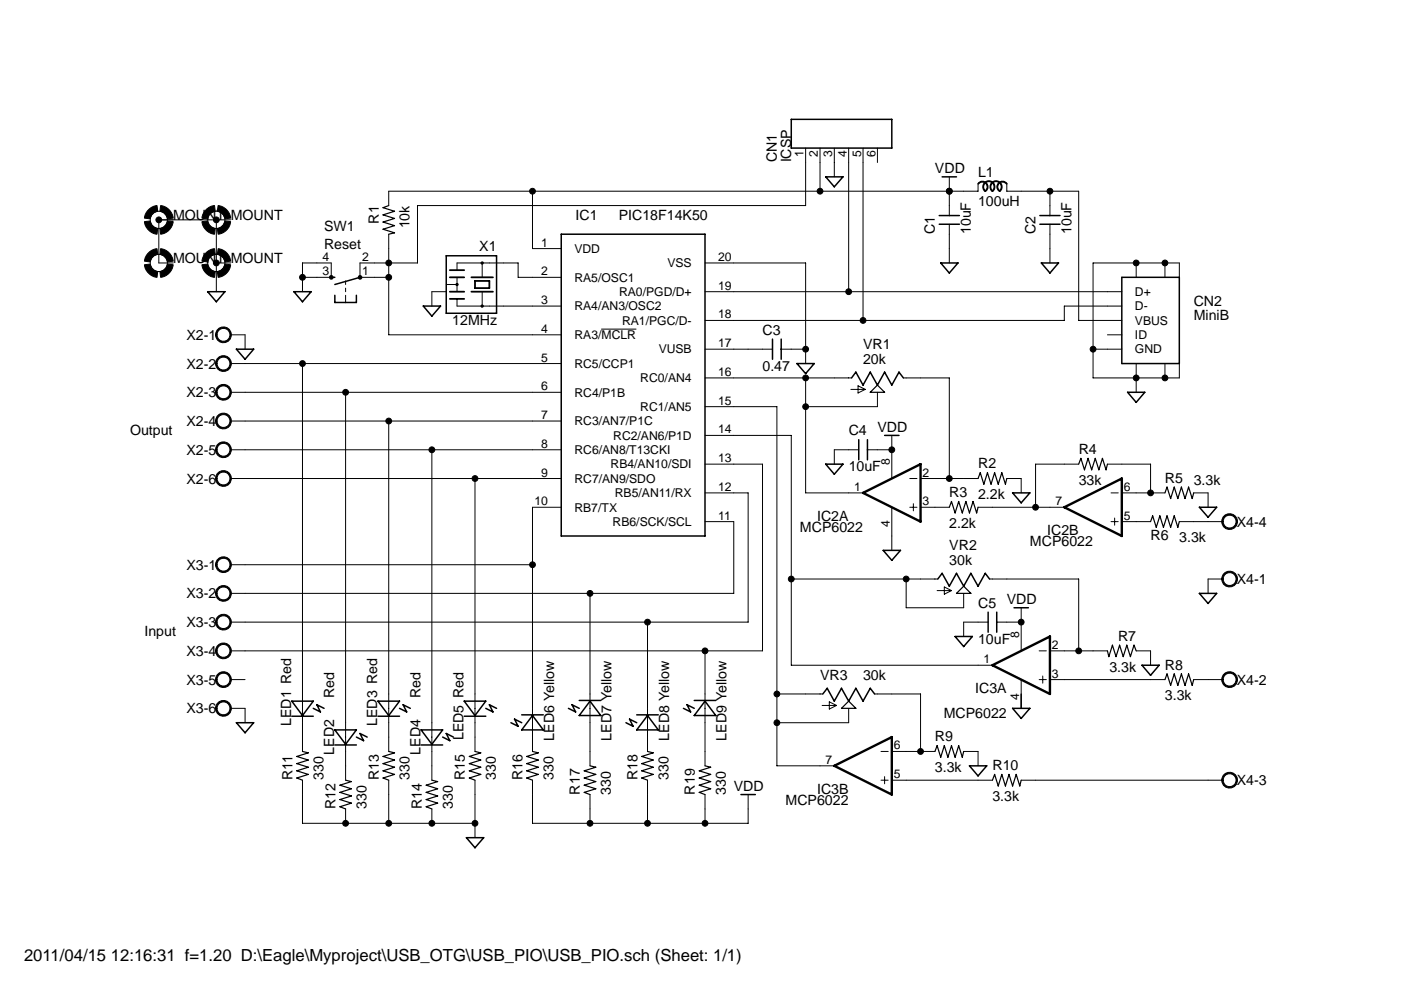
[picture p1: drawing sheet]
<svg xmlns="http://www.w3.org/2000/svg" width="297mm" height="210mm" viewBox="0 0 297 210" stroke-linecap="round" stroke-linejoin="round" font-family="sans-serif">
<g fill="none" stroke="#000" stroke-width=".21">
<path d="M170.8 31.4v12.2h-82.3v12.2h-12.2v3h6.1M173.9 31.4v9.2M176.9 31.4v6.1M179.9 31.4v30.5M183 31.4v36.6M186 31.4v3.1M201.3 37.5v8.2M207.3 39a1.19 1.19 0 0 1 1.8-.2 1.19 1.19 0 0 1-.1 1.8l-.2-.1a1.01 1.01 0 0 0 .2-1.6 1.01 1.01 0 0 0-1.5 .2zM207.4 39v1.6h-125v3M208.7 38.8a1.29 1.29 0 0 1 1.9-.1 1.29 1.29 0 0 1-.1 1.9l-.1-.1a1.1 1.1 0 0 0 .1-1.6 1.1 1.1 0 0 0-1.6 0 1.1 1.1 0 0 0 .1 1.6l-.2 .1a1.3 1.3 0 0 1-.1-1.8zM210.2 38.8a1.29 1.29 0 0 1 1.9-.1 1.29 1.29 0 0 1-.1 1.9l-.1-.1a1.1 1.1 0 0 0 .1-1.6 1.1 1.1 0 0 0-1.6 0 1.1 1.1 0 0 0 .1 1.6l-.1 .1a1.3 1.3 0 0 1-.2-1.8zM211.7 38.8a1.15 1.15 0 0 1 1.8 .2l-.1 .1a1.01 1.01 0 0 0-1.6-.2 1.01 1.01 0 0 0 .2 1.6l-.1 .1a1.15 1.15 0 0 1-.2-1.8z"/>
<path d="M213.5 39v1.6h15.2v27.4h9.1M30.6 47l1.2-.1a1.84 1.84 0 0 0 1.6 1.6l-.1 1.2a3 3 0 0 1-2.7-2.7zM30.6 56.2l1.2-.2a1.83 1.83 0 0 0 1.6 1.6l-.1 1.2a3 3 0 0 1-2.7-2.6zM31.3 53.8a2.92 2.92 0 0 1 2-1.1l.1 1.3a1.83 1.83 0 0 0-1.6 1.6l-1.2-.2 .1-.6zM31.7 44.3l1-.6 .6-.1 .1 1.2a1.82 1.82 0 0 0-1.6 1.6l-1.2-.1a2.91 2.91 0 0 1 1.1-2zM34.1 43.6a3 3 0 0 1 2.6 2.7l-1.2 .1a1.83 1.83 0 0 0-1.6-1.6zM34.1 52.7a3 3 0 0 1 2.6 2.7l-1.2 .2a1.83 1.83 0 0 0-1.6-1.6zM35.5 46.9l1.2 .1a3.1 3.1 0 0 1-2.6 2.7l-.2-1.2a1.83 1.83 0 0 0 1.6-1.6zM35.5 56l1.2 .2a3.1 3.1 0 0 1-2.6 2.6l-.2-1.2a1.84 1.84 0 0 0 1.6-1.6zM42.8 47l1.2-.1a1.84 1.84 0 0 0 1.6 1.6l-.1 1.2a3 3 0 0 1-2.7-2.7zM42.8 56.2l1.2-.2a1.83 1.83 0 0 0 1.6 1.6l-.1 1.2a3 3 0 0 1-2.7-2.6zM43.5 53.8a2.92 2.92 0 0 1 2-1.1l.1 1.3a1.83 1.83 0 0 0-1.6 1.6l-1.2-.2 .1-.6z"/>
<path d="M43.9 44.3l1-.6 .6-.1 .1 1.2a1.82 1.82 0 0 0-1.6 1.6l-1.2-.1a2.91 2.91 0 0 1 1.1-2zM45.9 55.8h3M45.9 46.6v15.3M46.1 48.5a1.82 1.82 0 0 0 1.6-1.6l1.2 .1a3 3 0 0 1-2.7 2.7zM46.1 57.6a1.83 1.83 0 0 0 1.6-1.6l1.2 .2a3 3 0 0 1-2.7 2.6zM46.2 43.6a3 3 0 0 1 2.7 2.7l-1.2 .1a1.83 1.83 0 0 0-1.6-1.6zM46.2 52.7a2.98 2.98 0 0 1 2.7 2.7l-1.2 .2a1.82 1.82 0 0 0-1.6-1.6zM48.9 46.6h-15.2v9.2h3M64.1 58.8h6.1v-3h-6.1v6.1M73.3 59.6v.7M82.4 49.7v21.3h36.6M96.9 58.8v3.1"/>
<path d="M96.9 57.3v-1.5h13v3h9.1M102 55.6h.4l.1 .3-.3 .1-.2-.2h.3h-.3zM102.2 55.8v3M112.9 40.6v12.1h6.1M149.5 55.8h21.3v21.3M201.3 47.6v8.2M222.6 40.6v5.1M222.6 47.6v8.2M240.9 55.8v3M247 55.8v3M250 58.8v-3h-18.2v24.4h18.2v-3.1M46.1 69.9a1.68 1.68 0 0 1 2.7 .2 1.68 1.68 0 0 1-1 2.5 1.68 1.68 0 0 1-2.1-1.6h.3a1.37 1.37 0 0 1 1.9-1.3 1.37 1.37 0 0 1 .5 2.2 1.37 1.37 0 0 1-2.2-.3l-.2-.6h-.3z"/>
<path d="M46.2 76a1.68 1.68 0 0 1 2.6 .3 1.68 1.68 0 0 1-1 2.4 1.68 1.68 0 0 1-2.1-1.6h.3a1.37 1.37 0 0 1 1.9-1.3 1.37 1.37 0 0 1 .5 2.2 1.37 1.37 0 0 1-2.2-.3l-.2-.6h-.3zM48.9 71h3.1v3.1M48.9 77.1h70.1M64.1 77.1v82.3M73.3 61.1v.8M73.3 62.6v1.6M94.6 61.9h-3v3M94.6 60.3h2.3M96.7 60.2l.3-.1 .1 .3-.2 .2-.2-.3h.3h-.3zM96.9 63.4v1.5h22.1M102 64.8l.4-.1 .1 .3-.3 .2-.2-.3h.3h-.3zM102.2 61.9v3"/>
<path d="M127.5 69.8h7.3M149.5 61.9h88.3M149.5 74.1h14.3M165.6 74.1h5.2M231.8 74.1h6M234.8 71h3M237.8 64.9h-12.1v3.1h-76.2M240.9 77.1v6.1M247 77.1v3.1M46.1 82.1a1.68 1.68 0 0 1 2.7 .2 1.68 1.68 0 0 1-1 2.5 1.68 1.68 0 0 1-2.1-1.6h.3a1.37 1.37 0 0 1 1.9-1.3 1.37 1.37 0 0 1 .5 2.2 1.37 1.37 0 0 1-2.2-.3l-.2-.6h-.3zM46.1 88.2a1.68 1.68 0 0 1 2.7 .2 1.68 1.68 0 0 1-1 2.5 1.68 1.68 0 0 1-2.1-1.6h.3a1.37 1.37 0 0 1 1.9-1.3 1.37 1.37 0 0 1 .5 2.2 1.37 1.37 0 0 1-2.2-.3l-.2-.6h-.3zM46.1 94.3a1.67 1.67 0 0 1 2.7 .2 1.67 1.67 0 0 1-1 2.5 1.67 1.67 0 0 1-2.1-1.6h.3a1.37 1.37 0 0 1 1.9-1.3 1.37 1.37 0 0 1 .5 2.2 1.37 1.37 0 0 1-2.2-.3l-.2-.6h-.3z"/>
<path d="M48.9 83.2h70.1M48.9 89.3h70.1M48.9 95.4h70.1M73.3 83.2v82.3M82.4 89.3v70.1M91.6 95.4v70.1M149.5 98.4h12.2v39.6h-112.8M149.5 80.2h31M149.5 92.4h18.3v48.7h42.6M149.5 86.3h15.2v76.1h12.2M170.8 80.2v24.3h12.2M180.4 82.6h3"/>
<path d="M181.9 81.8l1.5 .8-1.5 .8zM182.1 95.4h-5.2v3M183.9 95.4h5.2M186 83.2v3.1h-15.2M189.1 92.4v9.1M191.5 80.2h9.8v21.3M228.7 98.4h-9.1v9.2M234.8 98.4h9.1v6.1M46.1 118.7a1.68 1.68 0 0 1 2.7 .2 1.68 1.68 0 0 1-1 2.5 1.68 1.68 0 0 1-2.1-1.6h.3a1.37 1.37 0 0 1 1.9-1.3 1.37 1.37 0 0 1 .5 2.2 1.37 1.37 0 0 1-2.2-.3l-.2-.6h-.3zM46.1 100.4a1.67 1.67 0 0 1 2.7 .2 1.67 1.67 0 0 1-1 2.5 1.67 1.67 0 0 1-2.1-1.6h.3a1.37 1.37 0 0 1 1.9-1.3 1.37 1.37 0 0 1 .5 2.2 1.37 1.37 0 0 1-2.2-.3l-.2-.6h-.3zM48.9 101.5h70.1M48.9 119.8h64"/>
<path d="M100.7 101.5v57.9M119 107.6h-6.1v51.8M149.5 104.5h9.1v27.5h-109.7M149.5 110.6h6.1v15.3h-106.7M189.1 107.6v9.1M192.9 101.5h1.5M192.9 107.6h1.5M193.7 106.8v1.6M195.2 101.5h12.2M195.2 107.6h6.1M207.4 107.6h18.3M213.5 101.5h3v3"/>
<path d="M235.6 110.6h1.5M235.6 104.5h1.5M236.3 109.9v1.5M237.8 110.6h6.1M237.8 104.5h9.2M250 110.6h9.2M253.1 104.5h3v3.1M259.4 109.5a1.67 1.67 0 0 1 2.7 .2 1.67 1.67 0 0 1-.9 2.5 1.67 1.67 0 0 1-2.2-1.6h.3a1.37 1.37 0 0 1 1.9-1.3 1.37 1.37 0 0 1 .5 2.2 1.37 1.37 0 0 1-2.2-.2l-.2-.7h-.3zM46.2 130.7a1.68 1.68 0 0 1 2.6 .5 1.68 1.68 0 0 1-1 2.4 1.68 1.68 0 0 1-2.1-1.6h.3a1.37 1.37 0 0 1 1.9-1.3 1.37 1.37 0 0 1 .5 2.2 1.37 1.37 0 0 1-2.2-.3l-.2-.6h-.3l.2-.7zM46.2 136.8a1.68 1.68 0 0 1 2.6 .5 1.68 1.68 0 0 1-1 2.4 1.68 1.68 0 0 1-2.1-1.7h.3a1.37 1.37 0 0 1 1.9-1.2 1.37 1.37 0 0 1 .5 2.2 1.37 1.37 0 0 1-2.2-.3l-.2-.7h-.3l.2-.7zM46.2 124.6a1.68 1.68 0 0 1 2.6 .5 1.68 1.68 0 0 1-1 2.4 1.68 1.68 0 0 1-2.1-1.6h.3a1.37 1.37 0 0 1 1.9-1.3 1.37 1.37 0 0 1 .5 2.2 1.37 1.37 0 0 1-2.2-.3l-.2-.6h-.3l.2-.7zM125.1 125.9v36.5"/>
<path d="M137.3 132v27.4M149.5 138v24.4M167.8 122.8h31M192.1 122.8v6.1h12.2v-3M198.7 125.3h3M200.2 124.5l1.5 .8-1.5 .7zM209.5 132h-5.2v3M209.8 122.8h18.9v15.2M211.3 132h5.2M216.5 128.9v9.1M220.3 138h1.5M222.6 138h12.2"/>
<path d="M240.9 138h3v3.1M259.2 122.8h-3.1v3.1M259.4 121.7a1.67 1.67 0 0 1 2.7 .2 1.67 1.67 0 0 1-.9 2.5 1.67 1.67 0 0 1-2.2-1.6h.3a1.37 1.37 0 0 1 1.9-1.3 1.37 1.37 0 0 1 .5 2.2 1.37 1.37 0 0 1-2.2-.3l-.2-.6h-.3zM46.1 149.1a1.68 1.68 0 0 1 2.7 .3 1.68 1.68 0 0 1-1 2.5 1.68 1.68 0 0 1-2.1-1.7h.3a1.37 1.37 0 0 1 1.9-1.2 1.37 1.37 0 0 1 .5 2.1 1.37 1.37 0 0 1-2.2-.2l-.2-.7h-.3zM46.2 142.9a1.68 1.68 0 0 1 2.6 .5 1.68 1.68 0 0 1-1 2.4 1.68 1.68 0 0 1-2.1-1.7h.3a1.37 1.37 0 0 1 1.9-1.2 1.37 1.37 0 0 1 .5 2.2 1.37 1.37 0 0 1-2.2-.3l-.2-.7h-.3l.2-.7zM48.9 144.1h3.1M48.9 150.2h3.1v3.1M164.7 147.2h9.8M174.3 149.6h3.1M175.8 148.9l1.6 .7-1.6 .8zM179.9 150.2v3.1h-15.2M185.4 147.2h9.8v12.2"/>
<path d="M186.8 159.4h1.5M189.1 159.4h9.1M204.3 159.4h3.1v3M216.5 144.1v6.1M220.3 144.1h1.5M221.1 143.4v1.5M222.6 144.1h24.4M253.1 144.1h6.1M259.4 143a1.67 1.67 0 0 1 2.7 .2 1.67 1.67 0 0 1-.9 2.5 1.67 1.67 0 0 1-2.2-1.6h.3a1.37 1.37 0 0 1 1.9-1.2 1.37 1.37 0 0 1 .5 2.1 1.37 1.37 0 0 1-2.2-.2l-.2-.7h-.3zM64.1 165.5v9.1h36.6M73.3 171.6v3M82.4 165.5v9.1"/>
<path d="M91.6 171.6v3M100.7 165.5v12.2M112.9 165.5v9.1h45.7v-6.1M125.1 168.5v6.1M137.3 165.5v9.1M149.5 168.5v6.1M186.8 165.5h1.5M187.6 164.7v1.5M189.1 165.5h21.3M216.5 165.5h42.7M259.4 164.4a1.67 1.67 0 0 1 2.7 .1 1.67 1.67 0 0 1-.9 2.6 1.67 1.67 0 0 1-2.2-1.6h.3a1.37 1.37 0 0 1 1.9-1.3 1.37 1.37 0 0 1 .5 2.2 1.37 1.37 0 0 1-2.2-.3l-.2-.6h-.3l.2-.7z"/>
<circle cx="33.7" cy="46.6" r=".61"/>
<circle cx="33.7" cy="46.6" r="1.82"/>
<circle cx="33.7" cy="55.8" r="1.82"/>
<circle cx="45.9" cy="46.6" r=".61"/>
<circle cx="45.9" cy="55.8" r=".61"/>
<circle cx="45.9" cy="46.6" r="1.82"/>
<circle cx="45.9" cy="55.8" r="1.82"/>
<circle cx="64.1" cy="58.8" r=".61"/>
<circle cx="70.2" cy="58.8" r=".4"/>
<circle cx="76.3" cy="58.8" r=".4"/>
<circle cx="82.4" cy="55.8" r=".61"/>
<circle cx="82.4" cy="58.8" r=".61"/>
<circle cx="112.9" cy="40.6" r=".61"/>
<circle cx="173.9" cy="40.6" r=".61"/>
<circle cx="201.3" cy="40.6" r=".61"/>
<circle cx="222.6" cy="40.6" r=".61"/>
<circle cx="240.9" cy="55.8" r=".61"/>
<circle cx="247" cy="55.8" r=".61"/>
<circle cx="64.1" cy="77.1" r=".61"/>
<circle cx="170.8" cy="74.1" r=".61"/>
<circle cx="179.9" cy="61.9" r=".61"/>
<circle cx="183" cy="68" r=".61"/>
<circle cx="231.8" cy="74.1" r=".61"/>
<circle cx="73.3" cy="83.2" r=".61"/>
<circle cx="82.4" cy="89.3" r=".61"/>
<circle cx="91.6" cy="95.4" r=".61"/>
<circle cx="170.8" cy="86.3" r=".61"/>
<circle cx="170.8" cy="80.2" r=".61"/>
<circle cx="189.1" cy="95.4" r=".61"/>
<circle cx="240.9" cy="80.2" r=".61"/>
<circle cx="247" cy="80.2" r=".61"/>
<circle cx="100.7" cy="101.5" r=".61"/>
<circle cx="112.9" cy="119.8" r=".61"/>
<circle cx="201.3" cy="101.5" r=".61"/>
<circle cx="219.6" cy="107.6" r=".61"/>
<circle cx="243.9" cy="104.5" r=".61"/>
<circle cx="125.1" cy="125.9" r=".61"/>
<circle cx="137.3" cy="132" r=".61"/>
<circle cx="149.5" cy="138" r=".61"/>
<circle cx="167.8" cy="122.8" r=".61"/>
<circle cx="192.1" cy="122.8" r=".61"/>
<circle cx="216.5" cy="132" r=".61"/>
<circle cx="228.7" cy="138" r=".61"/>
<circle cx="164.7" cy="147.2" r=".61"/>
<circle cx="164.7" cy="153.3" r=".61"/>
<circle cx="195.2" cy="159.4" r=".61"/>
<circle cx="73.3" cy="174.6" r=".61"/>
<circle cx="82.4" cy="174.6" r=".61"/>
<circle cx="91.6" cy="174.6" r=".61"/>
<circle cx="100.7" cy="174.6" r=".61"/>
<circle cx="125.1" cy="174.6" r=".61"/>
<circle cx="137.3" cy="174.6" r=".61"/>
<circle cx="149.5" cy="174.6" r=".61"/>
</g>
<g fill="none" stroke="#000" stroke-width=".32">
<path d="M167.8 25.3h21.3v6.1h-21.3zM175.1 37.5h3.6l-1.8 2.1zM199.7 37.5h3.1M70.2 58.8h.8M76.3 58.8l-5.3 1.5M94.6 54.3h10.7v12.1h-10.7zM119 49.7h30.5v64h-30.5zM199.1 47.6h4.3M199.1 45.7h4.3M199.4 55.8h3.7l-1.8 2.1zM220.5 47.6h4.2M220.5 45.7h4.2"/>
<path d="M220.8 55.8h3.6l-1.8 2.1zM237.8 58.8h12.2v18.3h-12.2zM44 61.9h3.7l-1.8 2.1zM50.1 74.1h3.7l-1.8 2.1zM62.3 61.9h3.7l-1.9 2.1zM71 62.6v1.6h4.6v-1.6M89.7 64.9h3.7l-1.8 2.2zM163.8 71.9v4.3M165.6 71.9v4.3M169 77.1h3.6l-1.8 2.1zM175.1 98.4h3.6l-1.8 2.2zM180.5 80.2l1-1.3 1.5 2.8 1.5-2.8 1.5 2.8 1.6-2.8 1.5 2.8 1.5-2.8 .9 1.3"/>
<path d="M182.1 93.3v4.2M183.9 93.3v4.2M187.6 92.4h3M239.1 83.2h3.6l-1.8 2.1zM187.3 116.7h3.6l-1.8 2.2zM214.7 104.5h3.7l-1.9 2.2zM254.3 107.6h3.7l-1.9 2.1zM198.8 122.8l.9-1.2 1.6 2.7 1.5-2.7 1.5 2.7 1.5-2.7 1.6 2.7 1.5-2.7 .9 1.2M202.5 135h3.7l-1.9 2.1zM209.5 129.8v4.3M211.3 129.8v4.3M215 128.9h3"/>
<path d="M254.3 125.9h3.7l-1.9 2.1zM50.1 153.3h3.7l-1.8 2.1zM61.9 148.7h4.5l-2.3 3.1zM61.9 151.9h4.5M66.4 150.2l1.5 .8-.7-1.5 1.5 .7M71 154.8h4.6l-2.3 3.1zM71 158h4.6M75.6 156.3l1.5 .8-.8-1.5 1.5 .7M80.1 148.7h4.6l-2.3 3.1zM80.1 151.9h4.6M84.7 150.2l1.5 .8-.7-1.5 1.5 .7M89.3 154.8h4.5l-2.2 3.1z"/>
<path d="M89.3 158h4.5M93.8 156.3l1.6 .8-.8-1.5 1.5 .7M98.4 148.7h4.6l-2.3 3.1zM98.4 151.9h4.6M103 150.2l1.5 .8-.7-1.5 1.5 .7M108.3 153.3l1.6 .8-.8-1.6 1.5 .8M110.6 151.6h4.6M112.9 151.8l2.3 3h-4.6zM120.5 150.2l1.5 .8-.7-1.5 1.5 .7M122.8 148.6h4.6M125.1 148.7l2.3 3.1h-4.6zM132.7 153.3l1.5 .8-.7-1.6 1.5 .8"/>
<path d="M135 151.6h4.6M137.3 151.8l2.3 3h-4.6zM144.9 150.2l1.5 .8-.7-1.5 1.5 .7M147.2 148.6h4.6M149.5 148.7l2.3 3.1h-4.6zM174.5 147.2l.9-1.2 1.5 2.7 1.5-2.7 1.5 2.7 1.6-2.7 1.5 2.7 1.5-2.7 .9 1.2M214.7 150.2h3.7l-1.9 2.2zM242.1 141.1h3.7l-1.9 2.1zM98.9 177.7h3.6l-1.8 2.1zM157.1 168.5h3M205.5 162.4h3.7l-1.8 2.2z"/>
</g>
<g fill="#000">
<path d="M211.7 38.8a1.15 1.15 0 0 1 1.8 .2l-.1 .1a1.01 1.01 0 0 0-1.6-.2 1.01 1.01 0 0 0 .2 1.6l-.1 .1a1.15 1.15 0 0 1-.2-1.8z" fill-rule="evenodd"/>
<path d="M30.6 47l1.2-.1a1.84 1.84 0 0 0 1.6 1.6l-.1 1.2a3 3 0 0 1-2.7-2.7z" fill-rule="evenodd"/>
<path d="M30.6 56.2l1.2-.2a1.83 1.83 0 0 0 1.6 1.6l-.1 1.2a3 3 0 0 1-2.7-2.6z" fill-rule="evenodd"/>
<path d="M31.7 44.3l1-.6 .6-.1 .1 1.2a1.82 1.82 0 0 0-1.6 1.6l-1.2-.1a2.91 2.91 0 0 1 1.1-2z" fill-rule="evenodd"/>
<path d="M31.3 53.8a2.92 2.92 0 0 1 2-1.1l.1 1.3a1.83 1.83 0 0 0-1.6 1.6l-1.2-.2 .1-.6z" fill-rule="evenodd"/>
<path d="M35.5 46.9l1.2 .1a3.1 3.1 0 0 1-2.6 2.7l-.2-1.2a1.83 1.83 0 0 0 1.6-1.6z" fill-rule="evenodd"/>
<path d="M35.5 56l1.2 .2a3.1 3.1 0 0 1-2.6 2.6l-.2-1.2a1.84 1.84 0 0 0 1.6-1.6z" fill-rule="evenodd"/>
<path d="M34.1 43.6a3 3 0 0 1 2.6 2.7l-1.2 .1a1.83 1.83 0 0 0-1.6-1.6z" fill-rule="evenodd"/>
<path d="M34.1 52.7a3 3 0 0 1 2.6 2.7l-1.2 .2a1.83 1.83 0 0 0-1.6-1.6z" fill-rule="evenodd"/>
<path d="M42.8 47l1.2-.1a1.84 1.84 0 0 0 1.6 1.6l-.1 1.2a3 3 0 0 1-2.7-2.7z" fill-rule="evenodd"/>
<path d="M42.8 56.2l1.2-.2a1.83 1.83 0 0 0 1.6 1.6l-.1 1.2a3 3 0 0 1-2.7-2.6z" fill-rule="evenodd"/>
<path d="M43.9 44.3l1-.6 .6-.1 .1 1.2a1.82 1.82 0 0 0-1.6 1.6l-1.2-.1a2.91 2.91 0 0 1 1.1-2z" fill-rule="evenodd"/>
<path d="M43.5 53.8a2.92 2.92 0 0 1 2-1.1l.1 1.3a1.83 1.83 0 0 0-1.6 1.6l-1.2-.2 .1-.6z" fill-rule="evenodd"/>
<path d="M46.1 48.5a1.82 1.82 0 0 0 1.6-1.6l1.2 .1a3 3 0 0 1-2.7 2.7z" fill-rule="evenodd"/>
<path d="M46.1 57.6a1.83 1.83 0 0 0 1.6-1.6l1.2 .2a3 3 0 0 1-2.7 2.6z" fill-rule="evenodd"/>
<path d="M46.2 43.6a3 3 0 0 1 2.7 2.7l-1.2 .1a1.83 1.83 0 0 0-1.6-1.6z" fill-rule="evenodd"/>
<path d="M46.2 52.7a2.98 2.98 0 0 1 2.7 2.7l-1.2 .2a1.82 1.82 0 0 0-1.6-1.6z" fill-rule="evenodd"/>
<path d="M102 55.6h.4l.1 .3-.3 .1-.2-.2h.3h-.3z" fill-rule="evenodd"/>
<path d="M207.3 39a1.19 1.19 0 0 1 1.8-.2 1.19 1.19 0 0 1-.1 1.8l-.2-.1a1.01 1.01 0 0 0 .2-1.6 1.01 1.01 0 0 0-1.5 .2z" fill-rule="evenodd"/>
<path d="M208.7 38.8a1.29 1.29 0 0 1 1.9-.1 1.29 1.29 0 0 1-.1 1.9l-.1-.1a1.1 1.1 0 0 0 .1-1.6 1.1 1.1 0 0 0-1.6 0 1.1 1.1 0 0 0 .1 1.6l-.2 .1a1.3 1.3 0 0 1-.1-1.8z" fill-rule="evenodd"/>
<path d="M210.2 38.8a1.29 1.29 0 0 1 1.9-.1 1.29 1.29 0 0 1-.1 1.9l-.1-.1a1.1 1.1 0 0 0 .1-1.6 1.1 1.1 0 0 0-1.6 0 1.1 1.1 0 0 0 .1 1.6l-.1 .1a1.3 1.3 0 0 1-.2-1.8z" fill-rule="evenodd"/>
<path d="M46.1 69.9a1.68 1.68 0 0 1 2.7 .2 1.68 1.68 0 0 1-1 2.5 1.68 1.68 0 0 1-2.1-1.6h.3a1.37 1.37 0 0 1 1.9-1.3 1.37 1.37 0 0 1 .5 2.2 1.37 1.37 0 0 1-2.2-.3l-.2-.6h-.3z" fill-rule="evenodd"/>
<path d="M46.2 76a1.68 1.68 0 0 1 2.6 .3 1.68 1.68 0 0 1-1 2.4 1.68 1.68 0 0 1-2.1-1.6h.3a1.37 1.37 0 0 1 1.9-1.3 1.37 1.37 0 0 1 .5 2.2 1.37 1.37 0 0 1-2.2-.3l-.2-.6h-.3z" fill-rule="evenodd"/>
<path d="M96.7 60.2l.3-.1 .1 .3-.2 .2-.2-.3h.3h-.3z" fill-rule="evenodd"/>
<path d="M102 64.8l.4-.1 .1 .3-.3 .2-.2-.3h.3h-.3z" fill-rule="evenodd"/>
<path d="M46.1 82.1a1.68 1.68 0 0 1 2.7 .2 1.68 1.68 0 0 1-1 2.5 1.68 1.68 0 0 1-2.1-1.6h.3a1.37 1.37 0 0 1 1.9-1.3 1.37 1.37 0 0 1 .5 2.2 1.37 1.37 0 0 1-2.2-.3l-.2-.6h-.3z" fill-rule="evenodd"/>
<path d="M46.1 88.2a1.68 1.68 0 0 1 2.7 .2 1.68 1.68 0 0 1-1 2.5 1.68 1.68 0 0 1-2.1-1.6h.3a1.37 1.37 0 0 1 1.9-1.3 1.37 1.37 0 0 1 .5 2.2 1.37 1.37 0 0 1-2.2-.3l-.2-.6h-.3z" fill-rule="evenodd"/>
<path d="M46.1 94.3a1.67 1.67 0 0 1 2.7 .2 1.67 1.67 0 0 1-1 2.5 1.67 1.67 0 0 1-2.1-1.6h.3a1.37 1.37 0 0 1 1.9-1.3 1.37 1.37 0 0 1 .5 2.2 1.37 1.37 0 0 1-2.2-.3l-.2-.6h-.3z" fill-rule="evenodd"/>
<path d="M46.1 100.4a1.67 1.67 0 0 1 2.7 .2 1.67 1.67 0 0 1-1 2.5 1.67 1.67 0 0 1-2.1-1.6h.3a1.37 1.37 0 0 1 1.9-1.3 1.37 1.37 0 0 1 .5 2.2 1.37 1.37 0 0 1-2.2-.3l-.2-.6h-.3z" fill-rule="evenodd"/>
<path d="M46.1 118.7a1.68 1.68 0 0 1 2.7 .2 1.68 1.68 0 0 1-1 2.5 1.68 1.68 0 0 1-2.1-1.6h.3a1.37 1.37 0 0 1 1.9-1.3 1.37 1.37 0 0 1 .5 2.2 1.37 1.37 0 0 1-2.2-.3l-.2-.6h-.3z" fill-rule="evenodd"/>
<path d="M259.4 109.5a1.67 1.67 0 0 1 2.7 .2 1.67 1.67 0 0 1-.9 2.5 1.67 1.67 0 0 1-2.2-1.6h.3a1.37 1.37 0 0 1 1.9-1.3 1.37 1.37 0 0 1 .5 2.2 1.37 1.37 0 0 1-2.2-.2l-.2-.7h-.3z" fill-rule="evenodd"/>
<path d="M46.2 124.6a1.68 1.68 0 0 1 2.6 .5 1.68 1.68 0 0 1-1 2.4 1.68 1.68 0 0 1-2.1-1.6h.3a1.37 1.37 0 0 1 1.9-1.3 1.37 1.37 0 0 1 .5 2.2 1.37 1.37 0 0 1-2.2-.3l-.2-.6h-.3l.2-.7z" fill-rule="evenodd"/>
<path d="M46.2 130.7a1.68 1.68 0 0 1 2.6 .5 1.68 1.68 0 0 1-1 2.4 1.68 1.68 0 0 1-2.1-1.6h.3a1.37 1.37 0 0 1 1.9-1.3 1.37 1.37 0 0 1 .5 2.2 1.37 1.37 0 0 1-2.2-.3l-.2-.6h-.3l.2-.7z" fill-rule="evenodd"/>
<path d="M46.2 136.8a1.68 1.68 0 0 1 2.6 .5 1.68 1.68 0 0 1-1 2.4 1.68 1.68 0 0 1-2.1-1.7h.3a1.37 1.37 0 0 1 1.9-1.2 1.37 1.37 0 0 1 .5 2.2 1.37 1.37 0 0 1-2.2-.3l-.2-.7h-.3l.2-.7z" fill-rule="evenodd"/>
<path d="M259.4 121.7a1.67 1.67 0 0 1 2.7 .2 1.67 1.67 0 0 1-.9 2.5 1.67 1.67 0 0 1-2.2-1.6h.3a1.37 1.37 0 0 1 1.9-1.3 1.37 1.37 0 0 1 .5 2.2 1.37 1.37 0 0 1-2.2-.3l-.2-.6h-.3z" fill-rule="evenodd"/>
<path d="M46.2 142.9a1.68 1.68 0 0 1 2.6 .5 1.68 1.68 0 0 1-1 2.4 1.68 1.68 0 0 1-2.1-1.7h.3a1.37 1.37 0 0 1 1.9-1.2 1.37 1.37 0 0 1 .5 2.2 1.37 1.37 0 0 1-2.2-.3l-.2-.7h-.3l.2-.7z" fill-rule="evenodd"/>
<path d="M46.1 149.1a1.68 1.68 0 0 1 2.7 .3 1.68 1.68 0 0 1-1 2.5 1.68 1.68 0 0 1-2.1-1.7h.3a1.37 1.37 0 0 1 1.9-1.2 1.37 1.37 0 0 1 .5 2.1 1.37 1.37 0 0 1-2.2-.2l-.2-.7h-.3z" fill-rule="evenodd"/>
<path d="M259.4 143a1.67 1.67 0 0 1 2.7 .2 1.67 1.67 0 0 1-.9 2.5 1.67 1.67 0 0 1-2.2-1.6h.3a1.37 1.37 0 0 1 1.9-1.2 1.37 1.37 0 0 1 .5 2.1 1.37 1.37 0 0 1-2.2-.2l-.2-.7h-.3z" fill-rule="evenodd"/>
<path d="M259.4 164.4a1.67 1.67 0 0 1 2.7 .1 1.67 1.67 0 0 1-.9 2.6 1.67 1.67 0 0 1-2.2-1.6h.3a1.37 1.37 0 0 1 1.9-1.3 1.37 1.37 0 0 1 .5 2.2 1.37 1.37 0 0 1-2.2-.3l-.2-.6h-.3l.2-.7z" fill-rule="evenodd"/>
<circle cx="33.7" cy="46.6" r=".61"/>
<circle cx="45.9" cy="46.6" r=".61"/>
<circle cx="45.9" cy="55.8" r=".61"/>
<circle cx="64.1" cy="58.8" r=".61"/>
<circle cx="70.2" cy="58.8" r=".4"/>
<circle cx="76.3" cy="58.8" r=".4"/>
<circle cx="82.4" cy="55.8" r=".61"/>
<circle cx="82.4" cy="58.8" r=".61"/>
<circle cx="112.9" cy="40.6" r=".61"/>
<circle cx="173.9" cy="40.6" r=".61"/>
<circle cx="201.3" cy="40.6" r=".61"/>
<circle cx="222.6" cy="40.6" r=".61"/>
<circle cx="240.9" cy="55.8" r=".61"/>
<circle cx="247" cy="55.8" r=".61"/>
<circle cx="64.1" cy="77.1" r=".61"/>
<circle cx="170.8" cy="74.1" r=".61"/>
<circle cx="179.9" cy="61.9" r=".61"/>
<circle cx="183" cy="68" r=".61"/>
<circle cx="231.8" cy="74.1" r=".61"/>
<circle cx="73.3" cy="83.2" r=".61"/>
<circle cx="82.4" cy="89.3" r=".61"/>
<circle cx="91.6" cy="95.4" r=".61"/>
<circle cx="170.8" cy="86.3" r=".61"/>
<circle cx="170.8" cy="80.2" r=".61"/>
<circle cx="189.1" cy="95.4" r=".61"/>
<circle cx="240.9" cy="80.2" r=".61"/>
<circle cx="247" cy="80.2" r=".61"/>
<circle cx="100.7" cy="101.5" r=".61"/>
<circle cx="112.9" cy="119.8" r=".61"/>
<circle cx="201.3" cy="101.5" r=".61"/>
<circle cx="219.6" cy="107.6" r=".61"/>
<circle cx="243.9" cy="104.5" r=".61"/>
<circle cx="125.1" cy="125.9" r=".61"/>
<circle cx="137.3" cy="132" r=".61"/>
<circle cx="149.5" cy="138" r=".61"/>
<circle cx="167.8" cy="122.8" r=".61"/>
<circle cx="192.1" cy="122.8" r=".61"/>
<circle cx="216.5" cy="132" r=".61"/>
<circle cx="228.7" cy="138" r=".61"/>
<circle cx="164.7" cy="147.2" r=".61"/>
<circle cx="164.7" cy="153.3" r=".61"/>
<circle cx="195.2" cy="159.4" r=".61"/>
<circle cx="73.3" cy="174.6" r=".61"/>
<circle cx="82.4" cy="174.6" r=".61"/>
<circle cx="91.6" cy="174.6" r=".61"/>
<circle cx="100.7" cy="174.6" r=".61"/>
<circle cx="125.1" cy="174.6" r=".61"/>
<circle cx="137.3" cy="174.6" r=".61"/>
<circle cx="149.5" cy="174.6" r=".61"/>
</g>
<path d="M183 104.5l12.2-6.1v12.2zM225.7 107.6l12.1-6.1v12.2zM210.4 141.1l12.2-6.1v12.2zM176.9 162.4l12.2-6.1v12.2z" fill="none" stroke="#000" stroke-width=".51"/>
<g fill="none" stroke="#000" stroke-width=".25">
<path d="M82.4 43.6l-1.2 .4 2.4 .8-2.4 .8 2.4 .7-2.4 .8 2.4 .8-2.4 .7 2.4 .8-1.2 .3M184.5 83.2l1.5-1.5 1.6 1.5zM228.7 98.4l.5-1.2 .7 2.5 .8-2.5 .8 2.5 .7-2.5 .8 2.5 .7-2.5 .8 2.5 .3-1.3M201.3 107.6l.4-1.2 .8 2.4 .8-2.4 .7 2.4 .8-2.4 .7 2.4 .8-2.4 .8 2.4 .3-1.2M207.4 101.5l.4-1.2 .8 2.4 .8-2.4 .7 2.4 .8-2.4 .7 2.4 .8-2.4 .8 2.4 .3-1.2M243.9 110.6l.5-1.2 .7 2.4 .8-2.4 .8 2.4 .7-2.4 .8 2.4 .8-2.4 .7 2.4 .3-1.2M247 104.5l.4-1.2 .8 2.4 .8-2.4 .7 2.4 .8-2.4 .7 2.4 .8-2.4 .8 2.4 .3-1.2M204.3 124.3l1.5 1.6h-3zM234.8 138l.3 1.3 .8-2.5 .7 2.5 .8-2.5 .7 2.5 .8-2.5 .8 2.5 .7-2.5 .5 1.2M64.1 159.4l1.3 .3-2.5 .7 2.5 .8-2.5 .8 2.5 .7-2.5 .8 2.5 .8-2.5 .7 1.2 .5M82.4 159.4l1.2 .3-2.4 .7 2.4 .8-2.4 .8 2.4 .7-2.4 .8 2.4 .8-2.4 .7 1.2 .5M100.7 159.4l1.2 .3-2.4 .7 2.4 .8-2.4 .8 2.4 .7-2.4 .8 2.4 .8-2.4 .7 1.2 .5"/>
<path d="M112.9 159.4l1.2 .3-2.4 .7 2.4 .8-2.4 .8 2.4 .7-2.4 .8 2.4 .8-2.4 .7 1.2 .5M137.3 159.4l1.2 .3-2.4 .7 2.4 .8-2.4 .8 2.4 .7-2.4 .8 2.4 .8-2.4 .7 1.2 .5M178.4 150.2l1.5-1.5 1.6 1.5zM198.2 159.4l.5-1.2 .7 2.4 .8-2.4 .8 2.4 .7-2.4 .8 2.4 .8-2.4 .7 2.4 .3-1.2M247 144.1l.4-1.2 .8 2.5 .8-2.5 .7 2.5 .8-2.5 .7 2.5 .8-2.5 .8 2.5 .3-1.3M73.3 165.5l1.2 .3-2.4 .7 2.4 .8-2.4 .8 2.4 .7-2.4 .8 2.4 .7-2.4 .8 1.2 .5M91.6 165.5l1.2 .3-2.4 .7 2.4 .8-2.4 .8 2.4 .7-2.4 .8 2.4 .7-2.4 .8 1.2 .5M125.1 162.4l1.2 .3-2.4 .8 2.4 .8-2.4 .7 2.4 .8-2.4 .7 2.4 .8-2.4 .8 1.2 .4M149.5 162.4l1.2 .3-2.5 .8 2.5 .8-2.5 .7 2.5 .8-2.5 .7 2.5 .8-2.5 .8 1.3 .4M210.4 165.5l.5-1.2 .7 2.4 .8-2.4 .8 2.4 .7-2.4 .8 2.4 .8-2.4 .7 2.4 .3-1.2"/>
</g>
<path d="M95.4 57.3h3M95.4 58.8h3M99.9 58.8h4.6M100.7 59.6h3.1v1.5h-3.1zM95.4 61.9h3M95.4 63.4h3M99.9 61.9h4.6" fill="none" stroke="#000" stroke-width=".38"/>
<text font-size="3.5" x="5.1" y="203.9">2011/04/15 12:16:31 f=1.20 D:\Eagle\Myproject\USB_OTG\USB_PIO\USB_PIO.sch (Sheet: 1/1)</text>
<g font-size="3">
<text x="164.7" y="34.5" transform="rotate(-90 164.7 34.5)">CN1</text>
<text x="167.8" y="34.5" transform="rotate(-90 167.8 34.5)">ICSP</text>
<text x="198.2" y="36.7">VDD</text>
<text x="207.4" y="37.5">L1</text>
<text x="36.7" y="46.7">MOUNT MOUNT</text>
<text x="80.3" y="47.5" transform="rotate(-90 80.3 47.5)">R1</text>
<text x="122" y="46.7">IC1</text>
<text x="131.2" y="46.7">PIC18F14K50</text>
<text x="207.4" y="43.6">100uH</text>
<text x="68.7" y="48.9">SW1</text>
<text x="68.7" y="52.7">Reset</text>
<text x="86.8" y="48.5" transform="rotate(-90 86.8 48.5)">10k</text>
<text x="101.6" y="53.3">X1</text>
<text x="198.2" y="49.7" transform="rotate(-90 198.2 49.7)">C1</text>
<text x="205.8" y="49.7" transform="rotate(-90 205.8 49.7)">10uF</text>
<text x="219.6" y="49.7" transform="rotate(-90 219.6 49.7)">C2</text>
<text x="227.2" y="49.7" transform="rotate(-90 227.2 49.7)">10uF</text>
<text x="36.7" y="55.8">MOUNT MOUNT</text>
<text x="253.1" y="64.9">CN2</text>
<text x="95.9" y="68.9">12MHz</text>
<text x="161.7" y="71">C3</text>
<text x="253.1" y="68">MiniB</text>
<text x="39.5" y="72.1">X2-1</text>
<text x="183" y="74.1">VR1</text>
<text x="183" y="77.1">20k</text>
<text x="39.5" y="78.2">X2-2</text>
<text x="161.7" y="78.6">0.47</text>
<text x="39.5" y="84.3">X2-3</text>
<text x="27.6" y="92.4">Output</text>
<text x="39.5" y="90.4">X2-4</text>
<text x="179.9" y="92.3">C4</text>
<text x="186" y="91.6">VDD</text>
<text x="39.5" y="96.5">X2-5</text>
<text x="179.9" y="100">10uF</text>
<text x="207.4" y="99.4">R2</text>
<text x="228.7" y="96.3">R4</text>
<text x="39.5" y="102.6">X2-6</text>
<text x="201.3" y="105.5">R3</text>
<text x="207.4" y="105.9">2.2k</text>
<text x="228.7" y="102.9">33k</text>
<text x="247" y="102.4">R5</text>
<text x="253.1" y="102.9">3.3k</text>
<text x="169.6" y="112.8">MCP6022</text>
<text x="173.2" y="110.5">IC2A</text>
<text x="201.3" y="112">2.2k</text>
<text x="222" y="113.5">IC2B</text>
<text x="262.2" y="111.7">X4-4</text>
<text x="201.3" y="116.7">VR2</text>
<text x="201.3" y="119.8">30k</text>
<text x="218.4" y="115.8">MCP6022</text>
<text x="243.9" y="114.6">R6</text>
<text x="250" y="115">3.3k</text>
<text x="39.5" y="120.8">X3-1</text>
<text x="262.2" y="123.9">X4-1</text>
<text x="39.5" y="126.9">X3-2</text>
<text x="207.4" y="128.9">C5</text>
<text x="213.5" y="128.1">VDD</text>
<text x="30.6" y="135">Input</text>
<text x="39.5" y="133">X3-3</text>
<text x="207.4" y="136.5">10uF</text>
<text x="237" y="135.9">R7</text>
<text x="39.5" y="139.1">X3-4</text>
<text x="235.2" y="142.5">3.3k</text>
<text x="247" y="142">R8</text>
<text x="39.5" y="145.2">X3-5</text>
<text x="70.8" y="148.1" transform="rotate(-90 70.8 148.1)">Red</text>
<text x="89.1" y="148.1" transform="rotate(-90 89.1 148.1)">Red</text>
<text x="173.9" y="144.1">VR3</text>
<text x="183" y="144.1">30k</text>
<text x="206.8" y="147">IC3A</text>
<text x="247" y="148.6">3.3k</text>
<text x="262.2" y="145.2">X4-2</text>
<text x="39.5" y="151.3">X3-6</text>
<text x="61.7" y="154" transform="rotate(-90 61.7 154)">LED1 Red</text>
<text x="80" y="154" transform="rotate(-90 80 154)">LED3 Red</text>
<text x="200.1" y="152.4">MCP6022</text>
<text x="70.8" y="160.1" transform="rotate(-90 70.8 160.1)">LED2</text>
<text x="89.1" y="160.1" transform="rotate(-90 89.1 160.1)">LED4</text>
<text x="98.3" y="157" transform="rotate(-90 98.3 157)">LED5 Red</text>
<text x="117.5" y="157.1" transform="rotate(-90 117.5 157.1)">LED6 Yellow</text>
<text x="129.7" y="157.1" transform="rotate(-90 129.7 157.1)">LED7 Yellow</text>
<text x="141.9" y="157.1" transform="rotate(-90 141.9 157.1)">LED8 Yellow</text>
<text x="154" y="157.1" transform="rotate(-90 154 157.1)">LED9 Yellow</text>
<text x="198.2" y="157.2">R9</text>
<text x="62" y="165.5" transform="rotate(-90 62 165.5)">R11</text>
<text x="68.6" y="165.5" transform="rotate(-90 68.6 165.5)">330</text>
<text x="80.3" y="165.5" transform="rotate(-90 80.3 165.5)">R13</text>
<text x="86.8" y="165.5" transform="rotate(-90 86.8 165.5)">330</text>
<text x="98.6" y="165.5" transform="rotate(-90 98.6 165.5)">R15</text>
<text x="105.1" y="165.5" transform="rotate(-90 105.1 165.5)">330</text>
<text x="110.8" y="165.5" transform="rotate(-90 110.8 165.5)">R16</text>
<text x="117.3" y="165.5" transform="rotate(-90 117.3 165.5)">330</text>
<text x="135.1" y="165.5" transform="rotate(-90 135.1 165.5)">R18</text>
<text x="141.7" y="165.5" transform="rotate(-90 141.7 165.5)">330</text>
<text x="155.6" y="167.8">VDD</text>
<text x="198.2" y="163.8">3.3k</text>
<text x="210.4" y="163.3">R10</text>
<text x="262.2" y="166.6">X4-3</text>
<text x="71.2" y="171.6" transform="rotate(-90 71.2 171.6)">R12</text>
<text x="77.7" y="171.6" transform="rotate(-90 77.7 171.6)">330</text>
<text x="89.4" y="171.6" transform="rotate(-90 89.4 171.6)">R14</text>
<text x="96" y="171.6" transform="rotate(-90 96 171.6)">330</text>
<text x="123" y="168.5" transform="rotate(-90 123 168.5)">R17</text>
<text x="129.5" y="168.5" transform="rotate(-90 129.5 168.5)">330</text>
<text x="147.3" y="168.5" transform="rotate(-90 147.3 168.5)">R19</text>
<text x="153.9" y="168.5" transform="rotate(-90 153.9 168.5)">330</text>
<text x="166.6" y="170.7">MCP6022</text>
<text x="173.2" y="168.4">IC3B</text>
<text x="210.4" y="169.9">3.3k</text>
</g>
<g font-size="2.6">
<text x="170.4" y="33.3" transform="rotate(-90 170.4 33.3)">1</text>
<text x="173.4" y="33.3" transform="rotate(-90 173.4 33.3)">2</text>
<text x="176.5" y="33.3" transform="rotate(-90 176.5 33.3)">3</text>
<text x="179.5" y="33.3" transform="rotate(-90 179.5 33.3)">4</text>
<text x="182.6" y="33.3" transform="rotate(-90 182.6 33.3)">5</text>
<text x="185.6" y="33.3" transform="rotate(-90 185.6 33.3)">6</text>
<text x="114.8" y="52.3">1</text>
<text x="121.8" y="53.7">VDD</text>
<text x="68.4" y="58.4">3</text>
<text x="68.4" y="55.4">4</text>
<text x="76.8" y="55.4">2</text>
<text x="76.8" y="58.4">1</text>
<text x="114.8" y="58.4">2</text>
<text x="121.8" y="59.8">RA5/OSC1</text>
<text x="141.5" y="56.7">VSS</text>
<text x="152.3" y="55.3">20</text>
<text x="114.8" y="64.5">3</text>
<text x="121.8" y="65.8">RA4/AN3/OSC2</text>
<text x="131.3" y="62.8">RA0/PGD/D+</text>
<text x="152.3" y="61.4">19</text>
<text x="240.6" y="62.8">D+</text>
<text x="240.6" y="65.8">D-</text>
<text x="114.8" y="70.6">4</text>
<text x="121.8" y="71.9">RA3/MCLR</text>
<text x="131.9" y="68.9">RA1/PGC/D-</text>
<text x="152.3" y="67.5">18</text>
<text x="240.6" y="68.9">VBUS</text>
<text x="240.6" y="71.9">ID</text>
<text x="114.8" y="76.7">5</text>
<text x="139.7" y="75">VUSB</text>
<text x="152.3" y="73.6">17</text>
<text x="240.6" y="75">GND</text>
<text x="114.8" y="82.8">6</text>
<text x="121.8" y="78">RC5/CCP1</text>
<text x="135.8" y="81.1">RC0/AN4</text>
<text x="152.3" y="79.7">16</text>
<text x="114.8" y="88.9">7</text>
<text x="121.8" y="84.1">RC4/P1B</text>
<text x="135.8" y="87.2">RC1/AN5</text>
<text x="152.3" y="85.8">15</text>
<text x="114.8" y="95">8</text>
<text x="121.8" y="90.2">RC3/AN7/P1C</text>
<text x="130" y="93.3">RC2/AN6/P1D</text>
<text x="152.3" y="91.9">14</text>
<text x="114.8" y="101.1">9</text>
<text x="121.8" y="96.3">RC6/AN8/T13CKI</text>
<text x="129.5" y="99.4">RB4/AN10/SDI</text>
<text x="152.3" y="98">13</text>
<text x="188.7" y="98.7" transform="rotate(-90 188.7 98.7)">8</text>
<text x="195.6" y="101.1">2</text>
<text x="113.3" y="107.2">10</text>
<text x="121.8" y="102.4">RC7/AN9/SDO</text>
<text x="130.4" y="105.5">RB5/AN11/RX</text>
<text x="152.3" y="104.1">12</text>
<text x="181.1" y="104.1">1</text>
<text x="195.6" y="107.2">3</text>
<text x="223.8" y="107.2">7</text>
<text x="238.3" y="104.1">6</text>
<text x="121.8" y="108.5">RB7/TX</text>
<text x="129.9" y="111.5">RB6/SCK/SCL</text>
<text x="152.3" y="110.2">11</text>
<text x="188.7" y="111.8" transform="rotate(-90 188.7 111.8)">4</text>
<text x="238.3" y="110.2">5</text>
<text x="216.1" y="135.3" transform="rotate(-90 216.1 135.3)">8</text>
<text x="223" y="137.6">2</text>
<text x="208.6" y="140.7">1</text>
<text x="223" y="143.7">3</text>
<text x="216.1" y="148.4" transform="rotate(-90 216.1 148.4)">4</text>
<text x="189.5" y="159">6</text>
<text x="175" y="162">7</text>
<text x="189.5" y="165.1">5</text>
</g>
</svg>
